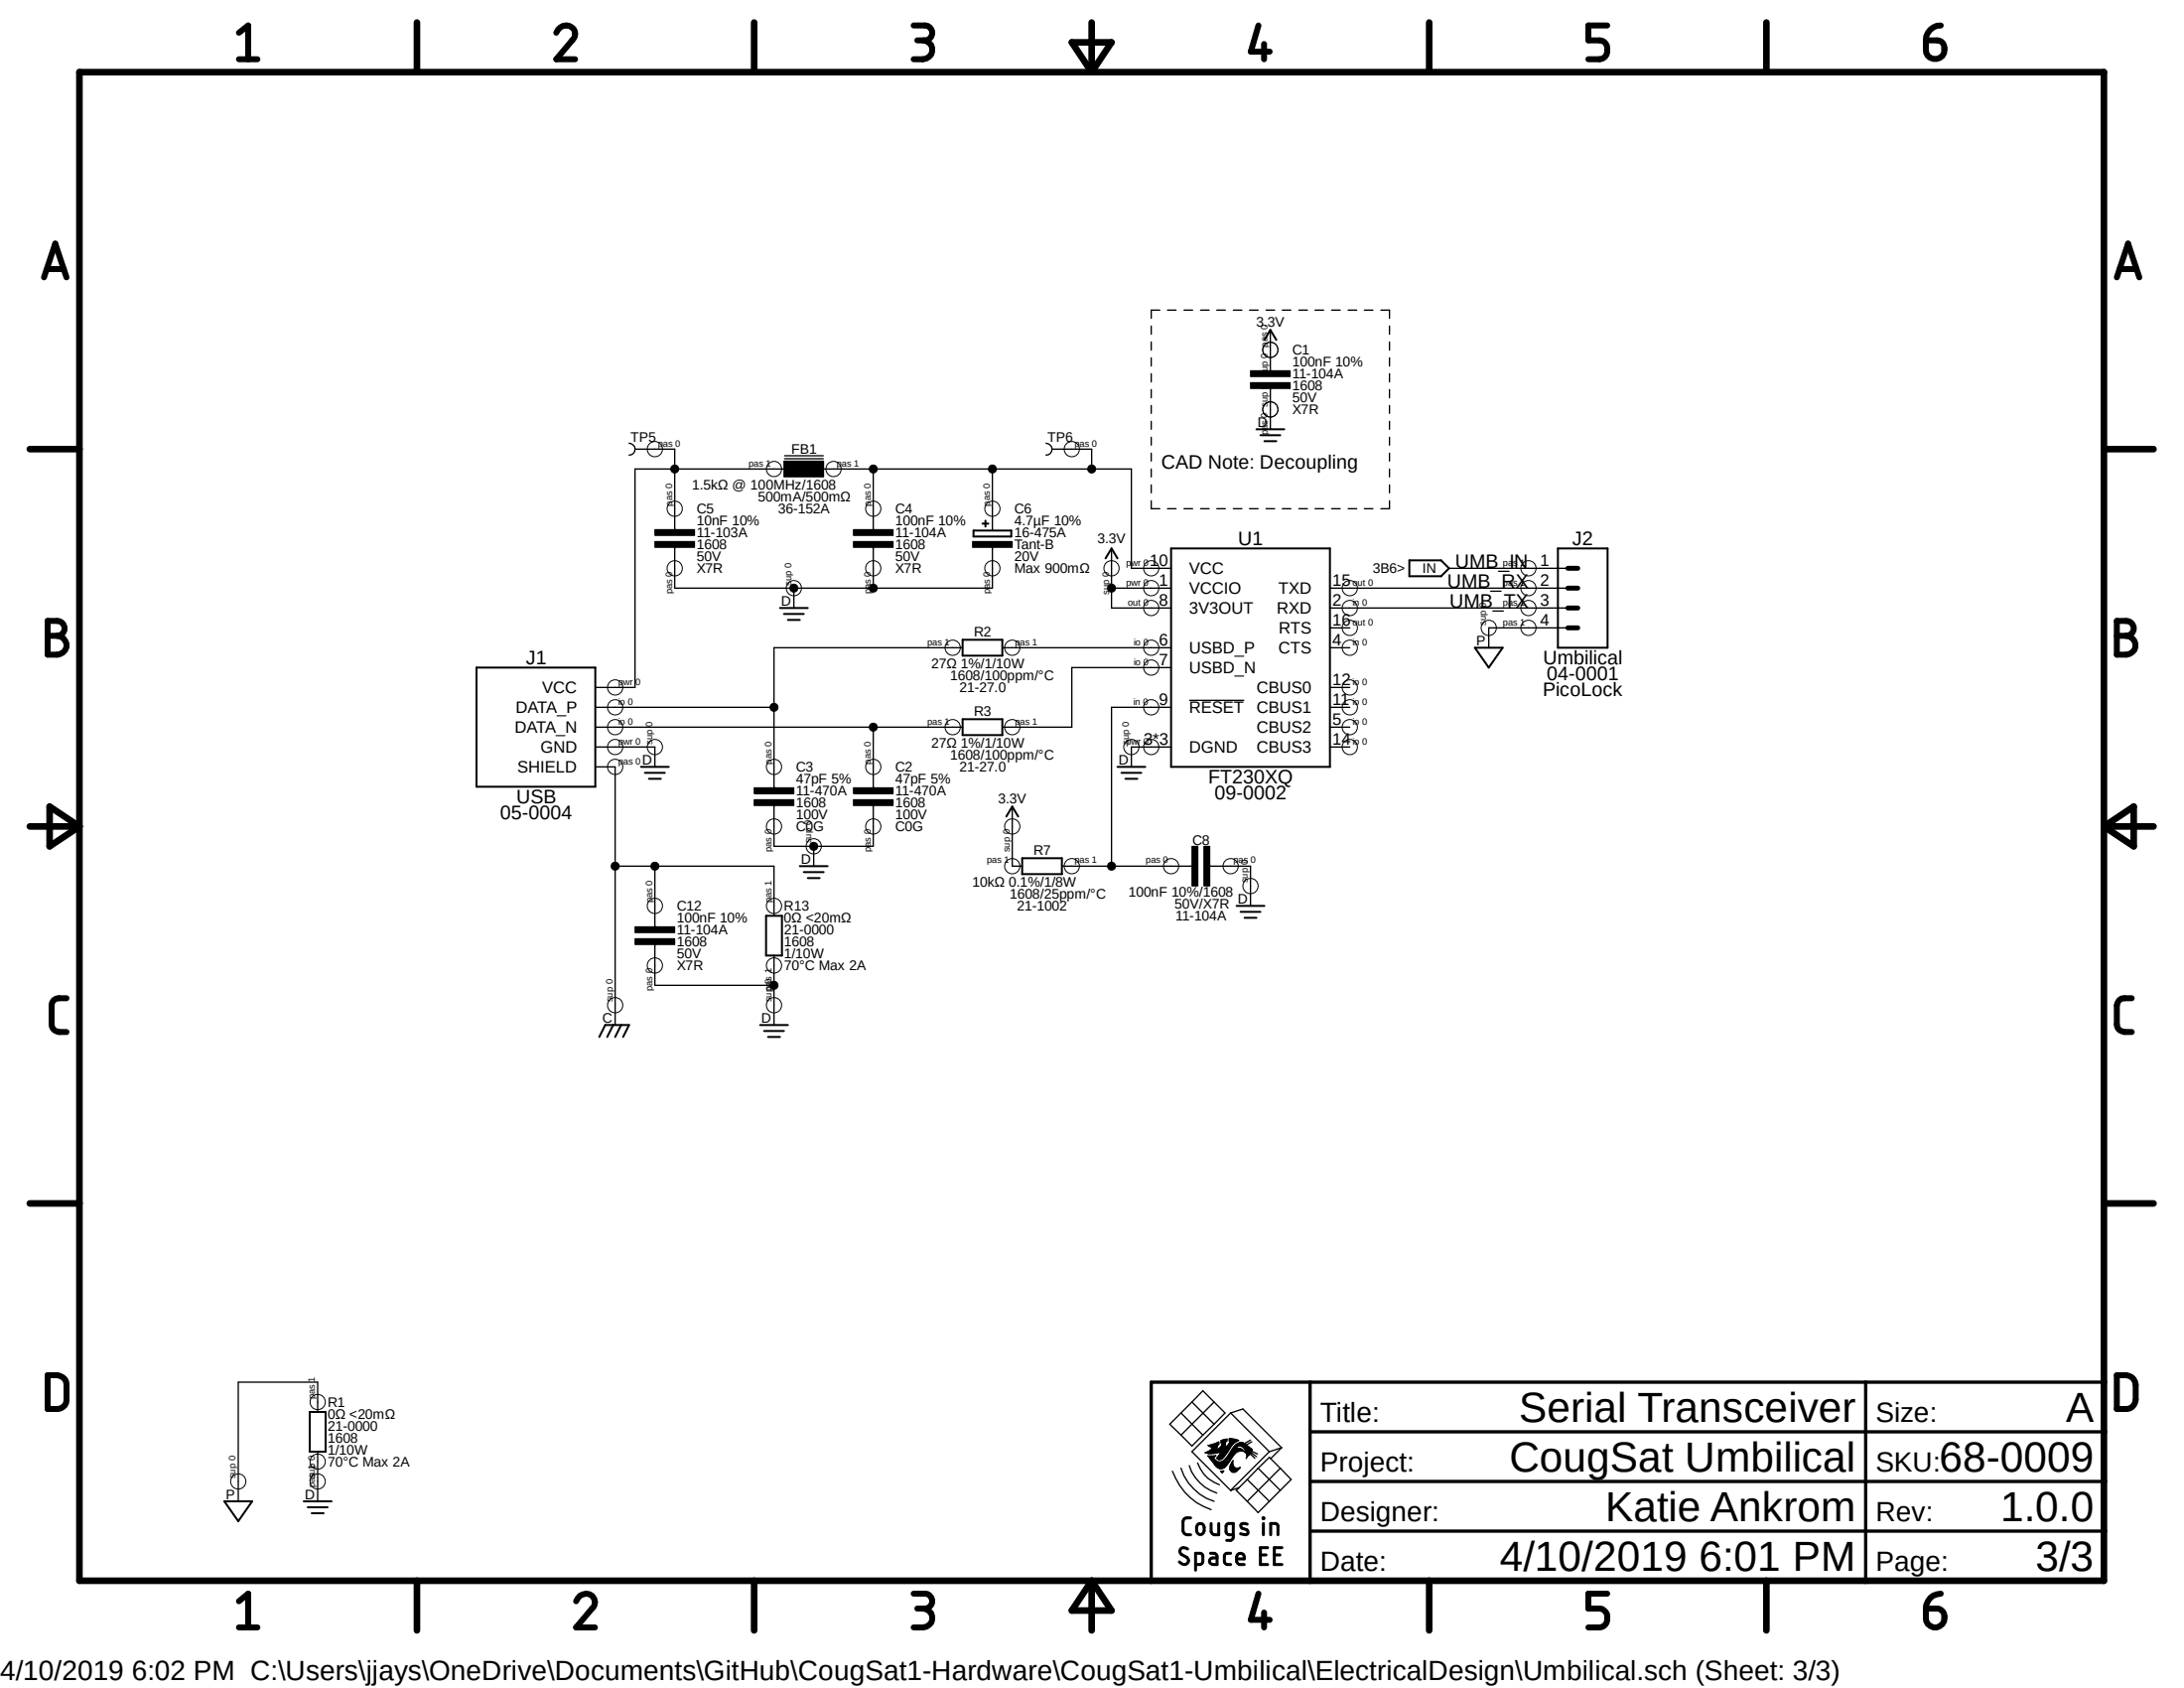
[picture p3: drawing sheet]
<svg xmlns="http://www.w3.org/2000/svg" width="279mm" height="216mm" viewBox="0 0 279 216" stroke-linecap="round" stroke-linejoin="round" font-family="sans-serif">
<path d="M3.4 .6l272.6 209.7M276 .6l-272.6 209.7" fill="none" stroke="#fff" stroke-width=".13"/>
<g fill="none" stroke="#000" stroke-width=".17">
<path d="M148.4 39.7h-1.1v1M149.4 39.7h1.1M151.5 39.7h1.1M153.6 39.7h1.1M155.7 39.7h1.1M157.8 39.7h1.1M159.9 39.7h1.1M162 39.7h1.1M164 39.7h1.1M166.2 39.7h1.1M168.2 39.7h1.1M170.3 39.7h1.1"/>
<path d="M172.5 39.7h1.1M174.5 39.7h1.1M176.7 39.7h1.1v1M80.5 56.7a.76 .76 0 0 1 .7 .7 .76 .76 0 0 1-.7 .8M81.2 57.4h5.1v10.3M100.3 60h-19.1v27.9h-5M100.4 58.7h4.9M100.4 58.3h4.9M105.4 60h39.3v12.7h5.1M111.7 60v7.7M127 60v7.7M133.8 56.7a.76 .76 0 0 1 .8 .7 .76 .76 0 0 1-.8 .8"/>
<path d="M134.6 57.4h5.1v2.6M147.3 41.7v1.1M147.3 43.7v1.1M147.3 45.8v1M147.3 47.8v1.1M147.3 49.8v1.1M147.3 51.9v1M147.3 53.9v1M147.3 55.9v1M147.3 58v1M147.3 60v1M162.5 42.2v5.2"/>
<path d="M162.5 49.7v5.2M177.8 41.7v1.1M177.8 43.7v1.1M177.8 45.8v1M177.8 47.8v1.1M177.8 49.8v1.1M177.8 51.9v1M177.8 53.9v1M177.8 55.9v1M177.8 58v1M177.8 60v1M86.3 70v5.2h40.7v-5.2"/>
<path d="M101.6 75.2v2.6M111.7 70v5.2M142.2 70.1v7.7h7.6M142.2 75.2h7.6M147.3 64.1v1h1.1M147.3 62v1M149.4 65.1h1.1M151.5 65.1h1.1M153.6 65.1h1.1M155.7 65.1h1.1M157.8 65.1h1.1M159.9 65.1h1.1"/>
<path d="M162 65.1h1.1M164 65.1h1.1M166.2 65.1h1.1M168.2 65.1h1.1M170.1 77.8h30.5M170.1 75.2h30.5M170.3 65.1h1.1M172.5 65.1h1.1M174.5 65.1h1.1M177.8 62v1M177.8 64.1v1h-1.1M185.4 72.7h15.2"/>
<path d="M76.2 90.5h22.8M76.2 93h46.9M76.2 95.5h7.6v2.6M76.2 98.1h2.5v33M111.7 93v7.8M123.1 82.8h-24.1v18M128.2 82.8h21.6M149.8 85.4h-12.7v7.6h-8.9M149.8 90.5h-7.6v20.3M149.8 95.5h-5.1v2.6M152.1 89.6h7.1M170.1 82.8h2.6"/>
<path d="M170.1 90.5h2.6M170.1 80.3h2.6M170.1 87.9h2.6M170.1 93h2.6M170.1 95.5h2.6M200.6 80.3h-10.1v2.5M78.7 110.8h20.3v6.3M83.8 110.8v7.7M99 103v5.2h12.7v-5.2M104.1 108.2v2.6M129.5 103.2v7.6h1.3M135.8 110.8h16.7"/>
<path d="M154.8 110.8h5.2v5.1M83.8 120.8v5.2h15.2M99 122.2v8.9M152.5 179.3l1.4-1.4 2.8 2.8-1.4 1.5M152.5 179.3l-2.9 2.9 1.5 1.4M152.5 179.3l2.8 2.9M155.3 179.3l-4.2 4.3M40.6 180.6v-3.8h-10.1v15.2M40.6 185.7v6.3M150 188.2a7.9 7.9 0 0 0 4.9 4.9M151.1 187.8a6.6 6.6 0 0 0 4.2 4.2M151.1 183.6l1.4 1.4 1.4-1.4"/>
<path d="M151.1 180.7l2.8 2.9M152.1 187.5a5.5 5.5 0 0 0 3.6 3.5M153.2 187.1a4.4 4.4 0 0 0 2.8 2.8M154.3 185.8h1.6M154.3 185.8h1.3M154.5 185.7l-.3 .1 .7 .1 .8-.1 .5-.2-.3 .6M154.5 185.7h1.7M154.6 186.3h.8M154.6 184.9h1.1M154.6 186.4h.7M154.7 185.6h2.4M154.7 186.4h.5"/>
<path d="M154.7 185h1M154.7 186.4l.7 1M154.8 186.5h.5M154.8 185.5h2.4M154.9 186.6h.4M154.9 185.1h.8M154.9 184.8h.9M154.9 186.7h.5M154.9 185.4l-.4 .3M154.9 185.4h.7M155 185.3h.6M155 186.8h.5"/>
<path d="M155.1 186.9h.5M155.1 185.2h.6M155.1 185.3h.6M155.2 187.1h2M155.2 184.7h.7M155.2 186.4l.1 .2M155.3 187.2h1.8M155.3 182.2l-1.4 1.4M155.3 186.6l.5 .4M155.4 187.3h1.6M155.4 187.4l.2 .2M155.4 187.4h1.5"/>
<path d="M155.5 186.2h.1M155.5 184.6h.4M155.5 187.5h1.3M155.5 186.2h-1l.2 .2M155.5 186.2l-.3 .2M155.6 187.6a.7 .7 0 0 0 .9 .1M155.6 187.6h1.2M155.7 185.4h1.5M155.7 187.7h1M155.7 186.5h.7M155.7 186.4h.8M155.7 184.5h.2"/>
<path d="M155.8 186.4h.7M155.8 187.7h.7M155.8 186.6h.5M155.8 185.3h1.5M155.9 186.3h.7M155.9 184.4h.1M155.9 184.4v.3l-.2 .1-.1 .6M155.9 184.4l-.6 .3-.7 .2 .6 .3-.3 .2M155.9 186.2h.8M156 186.1h.8M156 185.3h1.4M156 186h.8"/>
<path d="M156.1 185.9h.8M156.1 185.2h1.3M156.1 185.8h.8M156.2 185.1l-.6 .3M156.2 185.8h.8M156.2 185.1h.6M156.2 184.3l.1 .3h.1l-.1 .3M156.2 185.7h.9M156.2 185h.5M156.2 184.4h.6M156.2 184.3h.7M156.3 188.3h.1"/>
<path d="M156.3 187h.9M156.3 184.5h.5M156.3 184.9l-.1 .2M156.3 184.9h.4M156.3 184.8h.4M156.3 184.7h.5M156.4 188.2l.1-.1-.2 .2M156.4 184.6h.4M156.4 186.9l-.3 .1h-.9M156.4 186.9h.9M156.4 184.2l-.2 .1M156.4 184.2h.5"/>
<path d="M156.5 188.2h-.3l.2 .2M156.5 186.8h.9M156.7 186.7h.7M156.7 184.1h.3l-.1 .3h-.7M156.7 184.1l-.3 .1M156.7 184.1h.2M156.7 187.7h-.2M156.7 184.9l.1 .2 .1-.1M156.8 184.4l-.1 .5M156.8 186.6h.7M156.8 185.1h.6M156.8 186.5h.7"/>
<path d="M156.8 187.5l-.1 .2M156.9 186.4h.7M156.9 185h.6M157 186.4h.6M157 184.9h.6M157.1 185.7l-.3 .3a.98 .98 0 0 1-.9 .7l-.2-.2 .2-.3M157.1 186.3h.6M157.1 186.3l-.7 .6M157.1 186.2h.7M157.1 184.8h.5M157.1 187.2l-.3 .3M157.2 184.7l-.3 .3"/>
<path d="M157.2 186.1h.6M157.2 184.7h.5M157.2 186h.7M157.3 185.9h.7M157.3 185.3l-.2 .4M157.3 184.6h.5M157.3 184.3h1M157.3 184.2h1M157.3 184.1h.8M157.3 184.5h.6M157.4 187.9h1.1M157.4 187.8h1.1"/>
<path d="M157.4 187.7h.6M157.4 187.7h.5M157.4 185.8h.7M157.4 188h1M157.4 187.6h.4M157.4 187.5h.4M157.4 184.4h.8M157.4 185.8h.8M157.4 184.4h.6M157.4 180.7l5 5M157.4 180.7l-4.9 5 5 5M157.4 180.7l1.6-.5 5 5"/>
<path d="M157.4 188.1h.9M157.4 187.4h.3M157.4 185.7h.9M157.5 187.3h.2M157.5 185.6h1.1M157.5 188.2h.7M157.5 187.2h.2M157.6 187.2h.1M157.6 185.5h1.4M157.6 187.1h.1M157.6 185.4h1.4M157.6 187h.1"/>
<path d="M157.6 185.3h1.2M157.7 188.3h.3M157.7 187.2v-.4l-.2 .5a.79 .79 0 0 0-.1 .8M157.7 187.2l.1 .3M157.7 186.9h.1M157.7 185.3h.4M157.8 187.5l.3 .3h.2l.4-.1-.7 .6h-.3l-.3-.2M157.8 185.2h.3M157.9 185.1h.3M157.9 185h.4M158 184.9h1.6M158.2 184.4a1.88 1.88 0 0 0-.9 .9"/>
<path d="M158.2 184.4l.3-.2-1.2-.2v.3h.1l-.2 .4M158.2 184.7h1.1M158.3 185l-.3 .2 .4 .1a.95 .95 0 0 1 .8 .4M158.3 184.6h.9M158.3 184.6l.7-.1 1.2 .9M158.3 184.6a4.1 4.1 0 0 0-1.2 1.7M158.3 185a.79 .79 0 0 1 1.1 .7h-.1l.2 .3M158.5 187.7h.1M158.8 185h.8M159 185.1h.8M159 185.6l.2 .1M159.1 185.2h.8"/>
<path d="M159.2 185.7h.1M159.2 185.6a1.53 1.53 0 0 0-1.8 1l-.3 .6M159.2 185.3h.8M159.3 185.3h.8M159.3 185.8h.8M159.3 185.4h.9M159.3 185.5h.8M159.4 185.8h.6M159.4 185.7h.7M159.4 185.6h.7M159.5 185.9h.5M159.5 186.4l-.1 .2"/>
<path d="M159.5 186.1h.3M159.5 186h.4M159.5 186l.1 .2M159.6 189.2l-1.4 1.4 1.4 1.4M159.6 189.2l2.8 2.8M159.6 186.3h.1M159.6 186.2h.1M159.6 186.2l-.1 .2M159.9 185.9l.6 .6M160 184.2l-.8 .5M160 185.9l-.4 .3M160.1 185.8l.6 .5"/>
<path d="M160.1 185.8l-.1 .1M160.1 185.6l.8 .4M160.1 184.4l-.7 .4h-1.3M160.2 185.4l-.1 .4M161 187.8l1.4-1.4 1.4 1.4M161 187.8l-1.4 1.4M161 187.8l2.8 2.8M162.4 185.7l-5 4.9 1.1-.3M163.8 187.8l1.4 1.4-4.2 4.3-1.4-1.5M163.8 187.8l-4.2 4.2M164 185.2l-1.6 .5M164 185.2l-1.4 1.4"/>
</g>
<g fill="none" stroke="#000" stroke-width=".85">
<path d="M10.2 9.2h259v193h-259zM53.3 2.9v6.3M96.5 2.9v6.3M137.1 5.4h5.1l-2.5 3.8zM139.7 2.9v6.3M182.8 2.9v6.3M226 2.9v6.3M3.8 57.4h6.4M269.2 57.4h6.3M3.8 105.7h6.4M6.3 103.2l3.9 2.5-3.9 2.5zM269.2 105.7h6.3"/>
<path d="M269.2 105.7l3.8-2.5v5zM3.8 153.9h6.4M269.2 153.9h6.3M53.3 202.2v6.3M96.5 202.2v6.3M139.7 202.2v6.3M139.7 202.2l2.5 3.8h-5.1zM182.8 202.2v6.3M226 202.2v6.3"/>
</g>
<g fill="none" stroke="#000" stroke-width=".76">
<path d="M30.6 4.2l1.1-.9v4.3M30.6 7.6h2.3M71.2 4.2a1.23 1.23 0 0 1 1.2-.9 1.23 1.23 0 0 1 1.2 1l-.2 .6-2.2 2.7h2.4M116.9 3.3h1.4a.95 .95 0 0 1 1 .9 .95 .95 0 0 1-1 1h-1M118.1 5.2a1.21 1.21 0 0 1 1.2 1.2 1.21 1.21 0 0 1-1.2 1.2h-1.2M161 3.3l-1 3.3h2.4M161.7 5.6v2M205.6 3.3h-2.4v1.9h1.4a1.1 1.1 0 0 1 1 1.4 1.01 1.01 0 0 1-1 1h-1.4M246.4 5.2h1.4a.96 .96 0 0 1 1 1.1 1.19 1.19 0 0 1-1.2 1.3 1.19 1.19 0 0 1-1.2-1.3zM248.3 3.3a1.88 1.88 0 0 0-1.9 1.9M5.6 35.5l1.5-4.3 1.4 4.3M6 34.4h2.2"/>
<path d="M270.8 35.5l1.4-4.3 1.5 4.3M271.1 34.4h2.2M6.1 79.4h1.2a.95 .95 0 0 1 1 1 .95 .95 0 0 1-1 .9 1.21 1.21 0 0 1 1.2 1.2 1.21 1.21 0 0 1-1.2 1.2h-1.2zM270.8 79.4h1.2a.95 .95 0 0 1 1 1 .95 .95 0 0 1-1 .9 1.21 1.21 0 0 1 1.2 1.2 1.21 1.21 0 0 1-1.2 1.2h-1.2zM6.1 81.3h1.2M270.8 81.3h1.2M8.5 127.7h-1a.87 .87 0 0 0-.9 .9v2.4a.97 .97 0 0 0 .9 1h1M272.7 127.7h-.9a.94 .94 0 0 0-1 .9v2.4a.97 .97 0 0 0 1 1h.9M6.1 175.9a2.22 2.22 0 0 1 2.2 .5l.2 .3v.4v1.9a1.13 1.13 0 0 1-1.2 1.2h-1.2zM270.8 175.9a2.07 2.07 0 0 1 2.2 .5l.2 .7v1.9a1.21 1.21 0 0 1-1.2 1.2h-1.2zM30.6 204.8l1.1-1v4.4M30.6 208.2h2.3"/>
<path d="M73.7 204.8a1.2 1.2 0 0 1 1.4-1 1.2 1.2 0 0 1 1 1.4l-.2 .3-2.2 2.7h2.4M116.9 203.8h1.4a.95 .95 0 0 1 1 1 .95 .95 0 0 1-1 .9h-1M118.1 205.7a1.21 1.21 0 0 1 1.2 1.2 1.21 1.21 0 0 1-1.2 1.3h-1.2M161 203.8l-1 3.4h2.4M161.7 206.2v2M205.6 203.8h-2.4v1.9h1.4a1.23 1.23 0 0 1 .9 1.9l-.5 .5-.4 .1h-1.4M246.4 205.7h1.4a1.02 1.02 0 0 1 1 1.3 1.19 1.19 0 0 1-1.2 1.2 1.19 1.19 0 0 1-1.2-1.2zM248.3 203.8a1.88 1.88 0 0 0-1.9 1.9"/>
</g>
<path d="M167.6 176.8v25.4M238.7 176.8v25.4M269.2 176.8h-121.9v25.4M167.6 195.8h101.6M167.6 189.5h101.6M167.6 183.1h101.6" fill="none" stroke="#000" stroke-width=".42"/>
<g fill="none" stroke="#000" stroke-width=".38">
<path d="M151.9 198.1a.6 .6 0 0 0-1 .3l.3 .4 .6 .4a.51 .51 0 0 1 .2 .7 .51 .51 0 0 1-.7 .2l-.4-.3M152.3 194.1l-.7 .1-.3 .4v1.2l.1 .2 .4 .3h.5M153.2 195.1a.49 .49 0 0 1 .5-.2 .49 .49 0 0 1 .4 .4v.5a.49 .49 0 0 1-.5 .5 .49 .49 0 0 1-.5-.5zM154.9 198.7h.6l.2 .3v1.1h-.5a.42 .42 0 0 1-.5-.4 .42 .42 0 0 1 .5-.4h.5M154.9 194.9v1l.4 .4h.6v-1.4M157.4 198.7h-.6l-.2 .3 .1 .9 .3 .2h.4M157.8 196.3h-.6l-.3-.2-.1-.9 .2-.3h.8v1.7l-.1 .2-.3 .2h-.5M158.2 199.4h1a.51 .51 0 0 0-.4-.7 .51 .51 0 0 0-.6 .4v.6l.1 .2 .3 .2h.6M159.6 194.9a.61 .61 0 0 0-.9 .2l.2 .4 .6 .2 .2 .3-.1 .2-.2 .1-.7-.1M161.2 198.9h.8M161.6 194.1l.1 .1zM161.6 194.9v1.4"/>
<path d="M162.2 198h-1v2.1h1M162.6 196.3v-1.4h.6l.2 .1 .1 1.3M163 198.9h.7M164 198h-1v2.1h1M153 200.1h.5l.3-.2 .1-.9-.2-.3h-.7v2.1"/>
</g>
<g fill="none" stroke="#000" stroke-width=".25">
<path d="M160.7 54.9h3.6M161.2 55.7h2.6M161.8 43.5l.7-1.3 .8 1.3M161.8 56.4h1.5M99.8 77.8h3.5M100.3 78.5h2.5M100.8 79.3h1.5M124.5 67.9h4.9v.7h-4.9zM125.7 67h.7M126.1 66.6v.8M141.4 71.4l.8-1.3 .8 1.3M149.8 70.1h20.3v28h-20.3z"/>
<path d="M180.3 71.7h4.1l1 1-1 1h-4.1zM199.3 70.1h6.4v12.7h-6.4zM61 85.4h15.2v15.2h-15.2zM82 98.1h3.6M82.5 98.8h2.5M83 99.6h1.5M123.1 81.8h5.1v2.1h-5.1zM123.1 92h5.1v2h-5.1zM143 98.1h3.5M143.5 98.8h2.5M144 99.6h1.5M188.7 82.8h3.5l-1.7 2.6z"/>
<path d="M98 117.1h2v5.1h-2zM102.3 110.8h3.6M102.8 111.5h2.6M103.3 112.3h1.6M128.7 104.4l.8-1.2 .8 1.2M130.8 109.8h5v2h-5zM158.2 115.9h3.6M158.7 116.6h2.5M159.2 117.4h1.5M76.7 132.6l.7-1.5h3.1l-.8 1.5M78.4 131.1l-.7 1.5M79.5 131.1l-.8 1.5"/>
<path d="M97.2 131.1h3.6M97.7 131.9h2.6M98.3 132.6h1.5M28.7 192h3.6l-1.8 2.6zM38.9 192h3.5M39.4 192.8h2.5M39.6 180.6h2.1v5.1h-2.1zM39.9 193.5h1.5"/>
</g>
<path d="M200.6 75.2h1.2M200.6 77.8h1.2M200.6 72.7h1.2M200.6 80.3h1.2" fill="none" stroke="#000" stroke-width=".64"/>
<g fill="#000">
<path d="M100.3 59h5.1v2h-5.1z" fill-rule="evenodd"/>
<path d="M160 47.4h5.1v.8h-5.1z" fill-rule="evenodd"/>
<path d="M160 48.9h5.1v.8h-5.1z" fill-rule="evenodd"/>
<path d="M83.8 67.7h5.1v.8h-5.1z" fill-rule="evenodd"/>
<path d="M83.8 69.3h5.1v.7h-5.1z" fill-rule="evenodd"/>
<path d="M109.2 67.7h5.1v.8h-5.1z" fill-rule="evenodd"/>
<path d="M109.2 69.3h5.1v.7h-5.1z" fill-rule="evenodd"/>
<path d="M124.4 69.3h5.1v.7h-5.1z" fill-rule="evenodd"/>
<path d="M81.2 118.5h5.1v.8h-5.1z" fill-rule="evenodd"/>
<path d="M96.5 100.8h5.1v.7h-5.1z" fill-rule="evenodd"/>
<path d="M96.5 102.3h5.1v.7h-5.1z" fill-rule="evenodd"/>
<path d="M109.2 100.8h5.1v.7h-5.1z" fill-rule="evenodd"/>
<path d="M109.2 102.3h5.1v.7h-5.1z" fill-rule="evenodd"/>
<path d="M152.5 108.2h.7v5.1h-.7z" fill-rule="evenodd"/>
<path d="M154 108.2h.8v5.1h-.8z" fill-rule="evenodd"/>
<path d="M81.2 120.1h5.1v.7h-5.1z" fill-rule="evenodd"/>
<circle cx="86.3" cy="60" r=".51"/>
<circle cx="111.7" cy="60" r=".51"/>
<circle cx="127" cy="60" r=".51"/>
<circle cx="139.7" cy="60" r=".51"/>
<circle cx="101.6" cy="75.2" r=".51"/>
<circle cx="111.7" cy="75.2" r=".51"/>
<circle cx="142.2" cy="75.2" r=".51"/>
<circle cx="99" cy="90.5" r=".51"/>
<circle cx="111.7" cy="93" r=".51"/>
<circle cx="78.7" cy="110.8" r=".51"/>
<circle cx="83.8" cy="110.8" r=".51"/>
<circle cx="104.1" cy="108.2" r=".51"/>
<circle cx="142.2" cy="110.8" r=".51"/>
<circle cx="99" cy="126" r=".51"/>
</g>
<g fill="none" stroke="#000" stroke-width=".13">
<path d="M100.3 59h5.1v2h-5.1zM160 47.4h5.1v.8h-5.1zM160 48.9h5.1v.8h-5.1zM83.8 67.7h5.1v.8h-5.1zM83.8 69.3h5.1v.7h-5.1zM109.2 67.7h5.1v.8h-5.1zM109.2 69.3h5.1v.7h-5.1zM124.4 69.3h5.1v.7h-5.1zM81.2 118.5h5.1v.8h-5.1zM96.5 100.8h5.1v.7h-5.1zM96.5 102.3h5.1v.7h-5.1zM109.2 100.8h5.1v.7h-5.1z"/>
<path d="M109.2 102.3h5.1v.7h-5.1zM152.5 108.2h.7v5.1h-.7zM154 108.2h.8v5.1h-.8zM81.2 120.1h5.1v.7h-5.1z"/>
<circle cx="83.8" cy="57.4" r=".98"/>
<circle cx="86.3" cy="60" r=".51"/>
<circle cx="99" cy="60" r=".98"/>
<circle cx="106.6" cy="60" r=".98"/>
<circle cx="111.7" cy="60" r=".51"/>
<circle cx="127" cy="60" r=".51"/>
<circle cx="137.1" cy="57.4" r=".98"/>
<circle cx="139.7" cy="60" r=".51"/>
<circle cx="162.5" cy="52.4" r=".98"/>
<circle cx="162.5" cy="44.7" r=".98"/>
<circle cx="86.3" cy="72.7" r=".98"/>
<circle cx="86.3" cy="65.1" r=".98"/>
<circle cx="101.6" cy="75.2" r=".51"/>
<circle cx="101.6" cy="75.2" r=".98"/>
<circle cx="111.7" cy="75.2" r=".51"/>
<circle cx="111.7" cy="72.7" r=".98"/>
<circle cx="111.7" cy="65.1" r=".98"/>
<circle cx="127" cy="65.1" r=".98"/>
<circle cx="127" cy="72.7" r=".98"/>
<circle cx="142.2" cy="75.2" r=".51"/>
<circle cx="142.2" cy="72.7" r=".98"/>
<circle cx="147.3" cy="72.7" r=".98"/>
<circle cx="147.3" cy="77.8" r=".98"/>
<circle cx="147.3" cy="75.2" r=".98"/>
<circle cx="172.7" cy="75.2" r=".98"/>
<circle cx="172.7" cy="77.8" r=".98"/>
<circle cx="195.5" cy="77.8" r=".98"/>
<circle cx="195.5" cy="75.2" r=".98"/>
<circle cx="195.5" cy="72.7" r=".98"/>
<circle cx="78.7" cy="90.5" r=".98"/>
<circle cx="78.7" cy="93" r=".98"/>
<circle cx="78.7" cy="87.9" r=".98"/>
<circle cx="78.7" cy="95.5" r=".98"/>
<circle cx="78.7" cy="98.1" r=".98"/>
<circle cx="83.8" cy="95.5" r=".98"/>
<circle cx="99" cy="90.5" r=".51"/>
<circle cx="99" cy="98.1" r=".98"/>
<circle cx="111.7" cy="93" r=".51"/>
<circle cx="111.7" cy="98.1" r=".98"/>
<circle cx="121.9" cy="82.8" r=".98"/>
<circle cx="121.9" cy="93" r=".98"/>
<circle cx="129.5" cy="82.8" r=".98"/>
<circle cx="129.5" cy="93" r=".98"/>
<circle cx="144.7" cy="95.5" r=".98"/>
<circle cx="147.3" cy="82.8" r=".98"/>
<circle cx="147.3" cy="90.5" r=".98"/>
<circle cx="147.3" cy="95.5" r=".98"/>
<circle cx="147.3" cy="85.4" r=".98"/>
<circle cx="172.7" cy="90.5" r=".98"/>
<circle cx="172.7" cy="82.8" r=".98"/>
<circle cx="172.7" cy="93" r=".98"/>
<circle cx="172.7" cy="80.3" r=".98"/>
<circle cx="172.7" cy="87.9" r=".98"/>
<circle cx="172.7" cy="95.5" r=".98"/>
<circle cx="190.5" cy="80.3" r=".98"/>
<circle cx="195.5" cy="80.3" r=".98"/>
<circle cx="78.7" cy="110.8" r=".51"/>
<circle cx="83.8" cy="110.8" r=".51"/>
<circle cx="83.8" cy="115.9" r=".98"/>
<circle cx="99" cy="115.9" r=".98"/>
<circle cx="99" cy="105.7" r=".98"/>
<circle cx="104.1" cy="108.2" r=".51"/>
<circle cx="104.1" cy="108.2" r=".98"/>
<circle cx="111.7" cy="105.7" r=".98"/>
<circle cx="129.5" cy="105.7" r=".98"/>
<circle cx="129.5" cy="110.8" r=".98"/>
<circle cx="137.1" cy="110.8" r=".98"/>
<circle cx="142.2" cy="110.8" r=".51"/>
<circle cx="149.8" cy="110.8" r=".98"/>
<circle cx="157.4" cy="110.8" r=".98"/>
<circle cx="160" cy="113.3" r=".98"/>
<circle cx="78.7" cy="128.6" r=".98"/>
<circle cx="83.8" cy="123.5" r=".98"/>
<circle cx="99" cy="126" r=".51"/>
<circle cx="99" cy="123.5" r=".98"/>
<circle cx="99" cy="128.6" r=".98"/>
<circle cx="40.6" cy="179.3" r=".98"/>
<circle cx="30.5" cy="189.5" r=".98"/>
<circle cx="40.6" cy="189.5" r=".98"/>
<circle cx="40.6" cy="186.9" r=".98"/>
</g>
<g font-size="5.4">
<text x="194.3" y="181.9">Serial Transceiver</text>
<text x="264.3" y="181.9">A</text>
<text x="193.1" y="188.2">CougSat Umbilical</text>
<text x="248.1" y="188.2">68-0009</text>
<text x="205.4" y="194.6">Katie Ankrom</text>
<text x="255.9" y="194.6">1.0.0</text>
<text x="191.9" y="200.9">4/10/2019 6:01 PM</text>
<text x="260.4" y="200.9">3/3</text>
</g>
<g font-size="3.6">
<text x="168.9" y="181.9">Title:</text>
<text x="239.9" y="181.9">Size:</text>
<text x="168.9" y="188.2">Project:</text>
<text x="240" y="188.2">SKU:</text>
<text x="168.9" y="194.6">Designer:</text>
<text x="239.9" y="194.6">Rev:</text>
<text x="168.9" y="200.9">Date:</text>
<text x="239.9" y="200.9">Page:</text>
<text x="0" y="214.9">4/10/2019 6:02 PM C:\Users\jjays\OneDrive\Documents\GitHub\CougSat1-Hardware\CougSat1-Umbilical\ElectricalDesign\Umbilical.sch (Sheet: 3/3)</text>
</g>
<g font-size="2.5">
<text x="148.5" y="60">CAD Note: Decoupling</text>
<text x="158.4" y="69.8">U1</text>
<text x="201.1" y="69.8">J2</text>
<text x="185.1" y="75.2">UMB_RX</text>
<text x="185.4" y="77.8">UMB_TX</text>
<text x="186.1" y="72.7">UMB_IN</text>
<text x="67.3" y="85">J1</text>
<text x="197.4" y="89.1">PicoLock</text>
<text x="197.4" y="85">Umbilical</text>
<text x="197.9" y="87">04-0001</text>
<text x="154.6" y="100.2">FT230XQ</text>
<text x="64" y="104.8">05-0004</text>
<text x="66" y="102.8">USB</text>
<text x="155.4" y="102.3">09-0002</text>
</g>
<g font-size="2.1">
<text x="147.1" y="72.3">10</text>
<text x="148.3" y="77.4">8</text>
<text x="148.3" y="74.9">1</text>
<text x="152.1" y="76">VCCIO</text>
<text x="152.1" y="73.4">VCC</text>
<text x="163.6" y="76">TXD</text>
<text x="170.5" y="74.9">15</text>
<text x="170.5" y="77.4">2</text>
<text x="197.1" y="77.4">3</text>
<text x="197.1" y="74.9">2</text>
<text x="197.1" y="72.3">1</text>
<text x="148.3" y="82.5">6</text>
<text x="152.1" y="83.6">USBD_P</text>
<text x="152.1" y="78.5">3V3OUT</text>
<text x="163.4" y="78.5">RXD</text>
<text x="163.6" y="83.6">CTS</text>
<text x="163.6" y="81.1">RTS</text>
<text x="170.5" y="82.5">4</text>
<text x="170.5" y="80">16</text>
<text x="197.1" y="80">4</text>
<text x="69.4" y="88.7">VCC</text>
<text x="148.3" y="85">7</text>
<text x="152.1" y="86.1">USBD_N</text>
<text x="160.8" y="88.7">CBUS0</text>
<text x="170.5" y="87.6">12</text>
<text x="65.8" y="93.8">DATA_N</text>
<text x="66" y="91.2">DATA_P</text>
<text x="146.3" y="95.2">3*3</text>
<text x="148.3" y="90.1">9</text>
<text x="152.1" y="91.2">RESET</text>
<text x="160.8" y="91.2">CBUS1</text>
<text x="160.8" y="93.8">CBUS2</text>
<text x="170.5" y="90.1">11</text>
<text x="170.5" y="92.7">5</text>
<text x="170.5" y="95.2">14</text>
<text x="66.2" y="98.8">SHIELD</text>
<text x="69.1" y="96.3">GND</text>
<text x="152.1" y="96.3">DGND</text>
<text x="160.8" y="96.3">CBUS3</text>
</g>
<g font-size="1.8">
<text x="160.7" y="41.8">3.3V</text>
<text x="165.3" y="46.9">100nF 10%</text>
<text x="165.3" y="45.4">C1</text>
<text x="165.3" y="48.4">11-104A</text>
<text x="165.3" y="50">1608</text>
<text x="165.3" y="51.5">50V</text>
<text x="165.3" y="53">X7R</text>
<text x="80.6" y="56.6">TP5</text>
<text x="101.2" y="58.1">FB1</text>
<text x="134" y="56.6">TP6</text>
<text x="160.9" y="54.7">D</text>
<text x="88.5" y="62.7">1.5kΩ @ 100MHz/1608</text>
<text x="89.1" y="65.7">C5</text>
<text x="96.9" y="64.2">500mA 500mΩ</text>
<text x="99.5" y="65.7">36-152A</text>
<text x="102.6" y="64.2">/</text>
<text x="114.5" y="65.7">C4</text>
<text x="129.8" y="65.7">C6</text>
<text x="89.1" y="68.7">11-103A</text>
<text x="89.1" y="70.3">1608</text>
<text x="89.1" y="71.8">50V</text>
<text x="89.1" y="67.2">10nF 10%</text>
<text x="114.5" y="68.7">11-104A</text>
<text x="114.5" y="70.3">1608</text>
<text x="114.5" y="71.8">50V</text>
<text x="114.5" y="67.2">100nF 10%</text>
<text x="129.8" y="68.7">16-475A</text>
<text x="129.8" y="70.3">Tant-B</text>
<text x="129.8" y="71.8">20V</text>
<text x="129.8" y="67.2">4.7µF 10%</text>
<text x="140.4" y="69.5">3.3V</text>
<text x="89.1" y="73.3">X7R</text>
<text x="99.9" y="77.5">D</text>
<text x="114.5" y="73.3">X7R</text>
<text x="129.8" y="73.3">Max 900mΩ</text>
<text x="175.6" y="73.3">3B6&gt;</text>
<text x="182" y="73.3">IN</text>
<text x="124.6" y="81.5">R2</text>
<text x="188.9" y="82.6">P</text>
<text x="119.1" y="85.5">27Ω 1%/1/10W</text>
<text x="121.5" y="87">1608/100ppm/°C</text>
<text x="122.7" y="88.6">21-27.0</text>
<text x="119.1" y="95.7">27Ω 1%/1/10W</text>
<text x="124.6" y="91.6">R3</text>
<text x="82.1" y="97.8">D</text>
<text x="101.8" y="101.8">11-470A</text>
<text x="101.8" y="100.2">47pF 5%</text>
<text x="101.8" y="98.7">C3</text>
<text x="114.5" y="101.8">11-470A</text>
<text x="114.5" y="100.2">47pF 5%</text>
<text x="114.5" y="98.7">C2</text>
<text x="121.5" y="97.2">1608/100ppm/°C</text>
<text x="122.7" y="98.7">21-27.0</text>
<text x="143.1" y="97.8">D</text>
<text x="101.8" y="103.3">1608</text>
<text x="101.8" y="104.8">100V</text>
<text x="101.8" y="106.3">C0G</text>
<text x="114.5" y="103.3">1608</text>
<text x="114.5" y="104.8">100V</text>
<text x="114.5" y="106.3">C0G</text>
<text x="127.7" y="102.8">3.3V</text>
<text x="102.4" y="110.5">D</text>
<text x="124.4" y="113.5">10kΩ 0.1%/1/8W</text>
<text x="132.2" y="109.4">R7</text>
<text x="152.5" y="108.1">C8</text>
<text x="86.6" y="119.6">11-104A</text>
<text x="86.6" y="118">100nF 10%</text>
<text x="86.6" y="116.5">C12</text>
<text x="100.3" y="118">0Ω &lt;20mΩ</text>
<text x="100.3" y="116.5">R13</text>
<text x="100.3" y="119.6">21-0000</text>
<text x="129.2" y="115">1608/25ppm/°C</text>
<text x="130.1" y="116.5">21-1002</text>
<text x="144.4" y="114.7">100nF 10%/1608</text>
<text x="150.2" y="116.2">50V X7R</text>
<text x="150.4" y="117.8">11-104A</text>
<text x="153.4" y="116.2">/</text>
<text x="158.3" y="115.6">D</text>
<text x="86.6" y="121.1">1608</text>
<text x="86.6" y="122.6">50V</text>
<text x="86.6" y="124.1">X7R</text>
<text x="100.3" y="121.1">1608</text>
<text x="100.3" y="122.6">1/10W</text>
<text x="100.3" y="124.1">70°C Max 2A</text>
<text x="77" y="130.9">C</text>
<text x="97.4" y="130.9">D</text>
<text x="41.9" y="180">R1</text>
<text x="41.9" y="184.5">1608</text>
<text x="41.9" y="183">21-0000</text>
<text x="41.9" y="181.5">0Ω &lt;20mΩ</text>
<text x="28.9" y="191.8">P</text>
<text x="39" y="191.8">D</text>
<text x="41.9" y="186.1">1/10W</text>
<text x="41.9" y="187.6">70°C Max 2A</text>
</g>
<g font-size="1.2">
<text x="162.1" y="48.1" transform="rotate(-90 162.1 48.1)">sup 0 pas 0</text>
<text x="84.2" y="57.1">pas 0</text>
<text x="95.8" y="59.6">pas 1</text>
<text x="107" y="59.6">pas 1</text>
<text x="137.5" y="57.1">pas 0</text>
<text x="162.1" y="55.7" transform="rotate(-90 162.1 55.7)">pas 0 sup 0</text>
<text x="86" y="64.7" transform="rotate(-90 86 64.7)">pas 0</text>
<text x="111.4" y="64.7" transform="rotate(-90 111.4 64.7)">pas 0</text>
<text x="126.6" y="64.7" transform="rotate(-90 126.6 64.7)">pas 0</text>
<text x="86" y="76" transform="rotate(-90 86 76)">pas 0</text>
<text x="101.2" y="74.9" transform="rotate(-90 101.2 74.9)">sup 0</text>
<text x="111.4" y="76" transform="rotate(-90 111.4 76)">pas 0</text>
<text x="126.6" y="76" transform="rotate(-90 126.6 76)">pas 0</text>
<text x="141.9" y="76" transform="rotate(-90 141.9 76)">sup 0</text>
<text x="144.1" y="74.9">pwr 0</text>
<text x="144.1" y="72.3">pwr 0</text>
<text x="144.3" y="77.4">out 0</text>
<text x="173" y="74.9">out 0</text>
<text x="173" y="77.4">in 0</text>
<text x="192.2" y="77.4">pas 1</text>
<text x="192.2" y="74.9">pas 1</text>
<text x="192.2" y="72.3">pas 1</text>
<text x="118.6" y="82.5">pas 1</text>
<text x="129.8" y="82.5">pas 1</text>
<text x="145" y="82.5">io 0</text>
<text x="173" y="82.5">in 0</text>
<text x="173" y="80">out 0</text>
<text x="190.1" y="80" transform="rotate(-90 190.1 80)">sup 0</text>
<text x="192.2" y="80">pas 1</text>
<text x="79.1" y="87.6">pwr 0</text>
<text x="145" y="85">io 0</text>
<text x="173" y="87.6">io 0</text>
<text x="79.1" y="90.1">io 0</text>
<text x="79.1" y="92.7">io 0</text>
<text x="79.1" y="95.2">pwr 0</text>
<text x="83.4" y="95.2" transform="rotate(-90 83.4 95.2)">sup 0</text>
<text x="118.6" y="92.7">pas 1</text>
<text x="129.8" y="92.7">pas 1</text>
<text x="144.1" y="95.2">pwr 0</text>
<text x="144.4" y="95.2" transform="rotate(-90 144.4 95.2)">sup 0</text>
<text x="145" y="90.1">in 0</text>
<text x="173" y="90.1">io 0</text>
<text x="173" y="92.7">io 0</text>
<text x="173" y="95.2">io 0</text>
<text x="79.1" y="97.7">pas 0</text>
<text x="98.7" y="97.7" transform="rotate(-90 98.7 97.7)">pas 0</text>
<text x="111.4" y="97.7" transform="rotate(-90 111.4 97.7)">pas 0</text>
<text x="103.8" y="107.9" transform="rotate(-90 103.8 107.9)">sup 0</text>
<text x="98.7" y="109" transform="rotate(-90 98.7 109)">pas 0</text>
<text x="111.4" y="109" transform="rotate(-90 111.4 109)">pas 0</text>
<text x="126.2" y="110.4">pas 1</text>
<text x="129.2" y="109" transform="rotate(-90 129.2 109)">sup 0</text>
<text x="137.5" y="110.4">pas 1</text>
<text x="146.6" y="110.4">pas 0</text>
<text x="157.8" y="110.4">pas 0</text>
<text x="159.6" y="112.9" transform="rotate(-90 159.6 112.9)">sup 0</text>
<text x="83.4" y="115.5" transform="rotate(-90 83.4 115.5)">pas 0</text>
<text x="98.7" y="115.5" transform="rotate(-90 98.7 115.5)">pas 1</text>
<text x="78.4" y="128.2" transform="rotate(-90 78.4 128.2)">sup 0</text>
<text x="83.4" y="126.7" transform="rotate(-90 83.4 126.7)">pas 0</text>
<text x="98.7" y="128.2" transform="rotate(-90 98.7 128.2)">sup 0</text>
<text x="98.7" y="126.7" transform="rotate(-90 98.7 126.7)">pas 1</text>
<text x="40.3" y="179" transform="rotate(-90 40.3 179)">pas 1</text>
<text x="30.1" y="189.1" transform="rotate(-90 30.1 189.1)">sup 0</text>
<text x="40.3" y="190.2" transform="rotate(-90 40.3 190.2)">pas 1</text>
<text x="40.3" y="189.1" transform="rotate(-90 40.3 189.1)">sup 0</text>
</g>
</svg>
